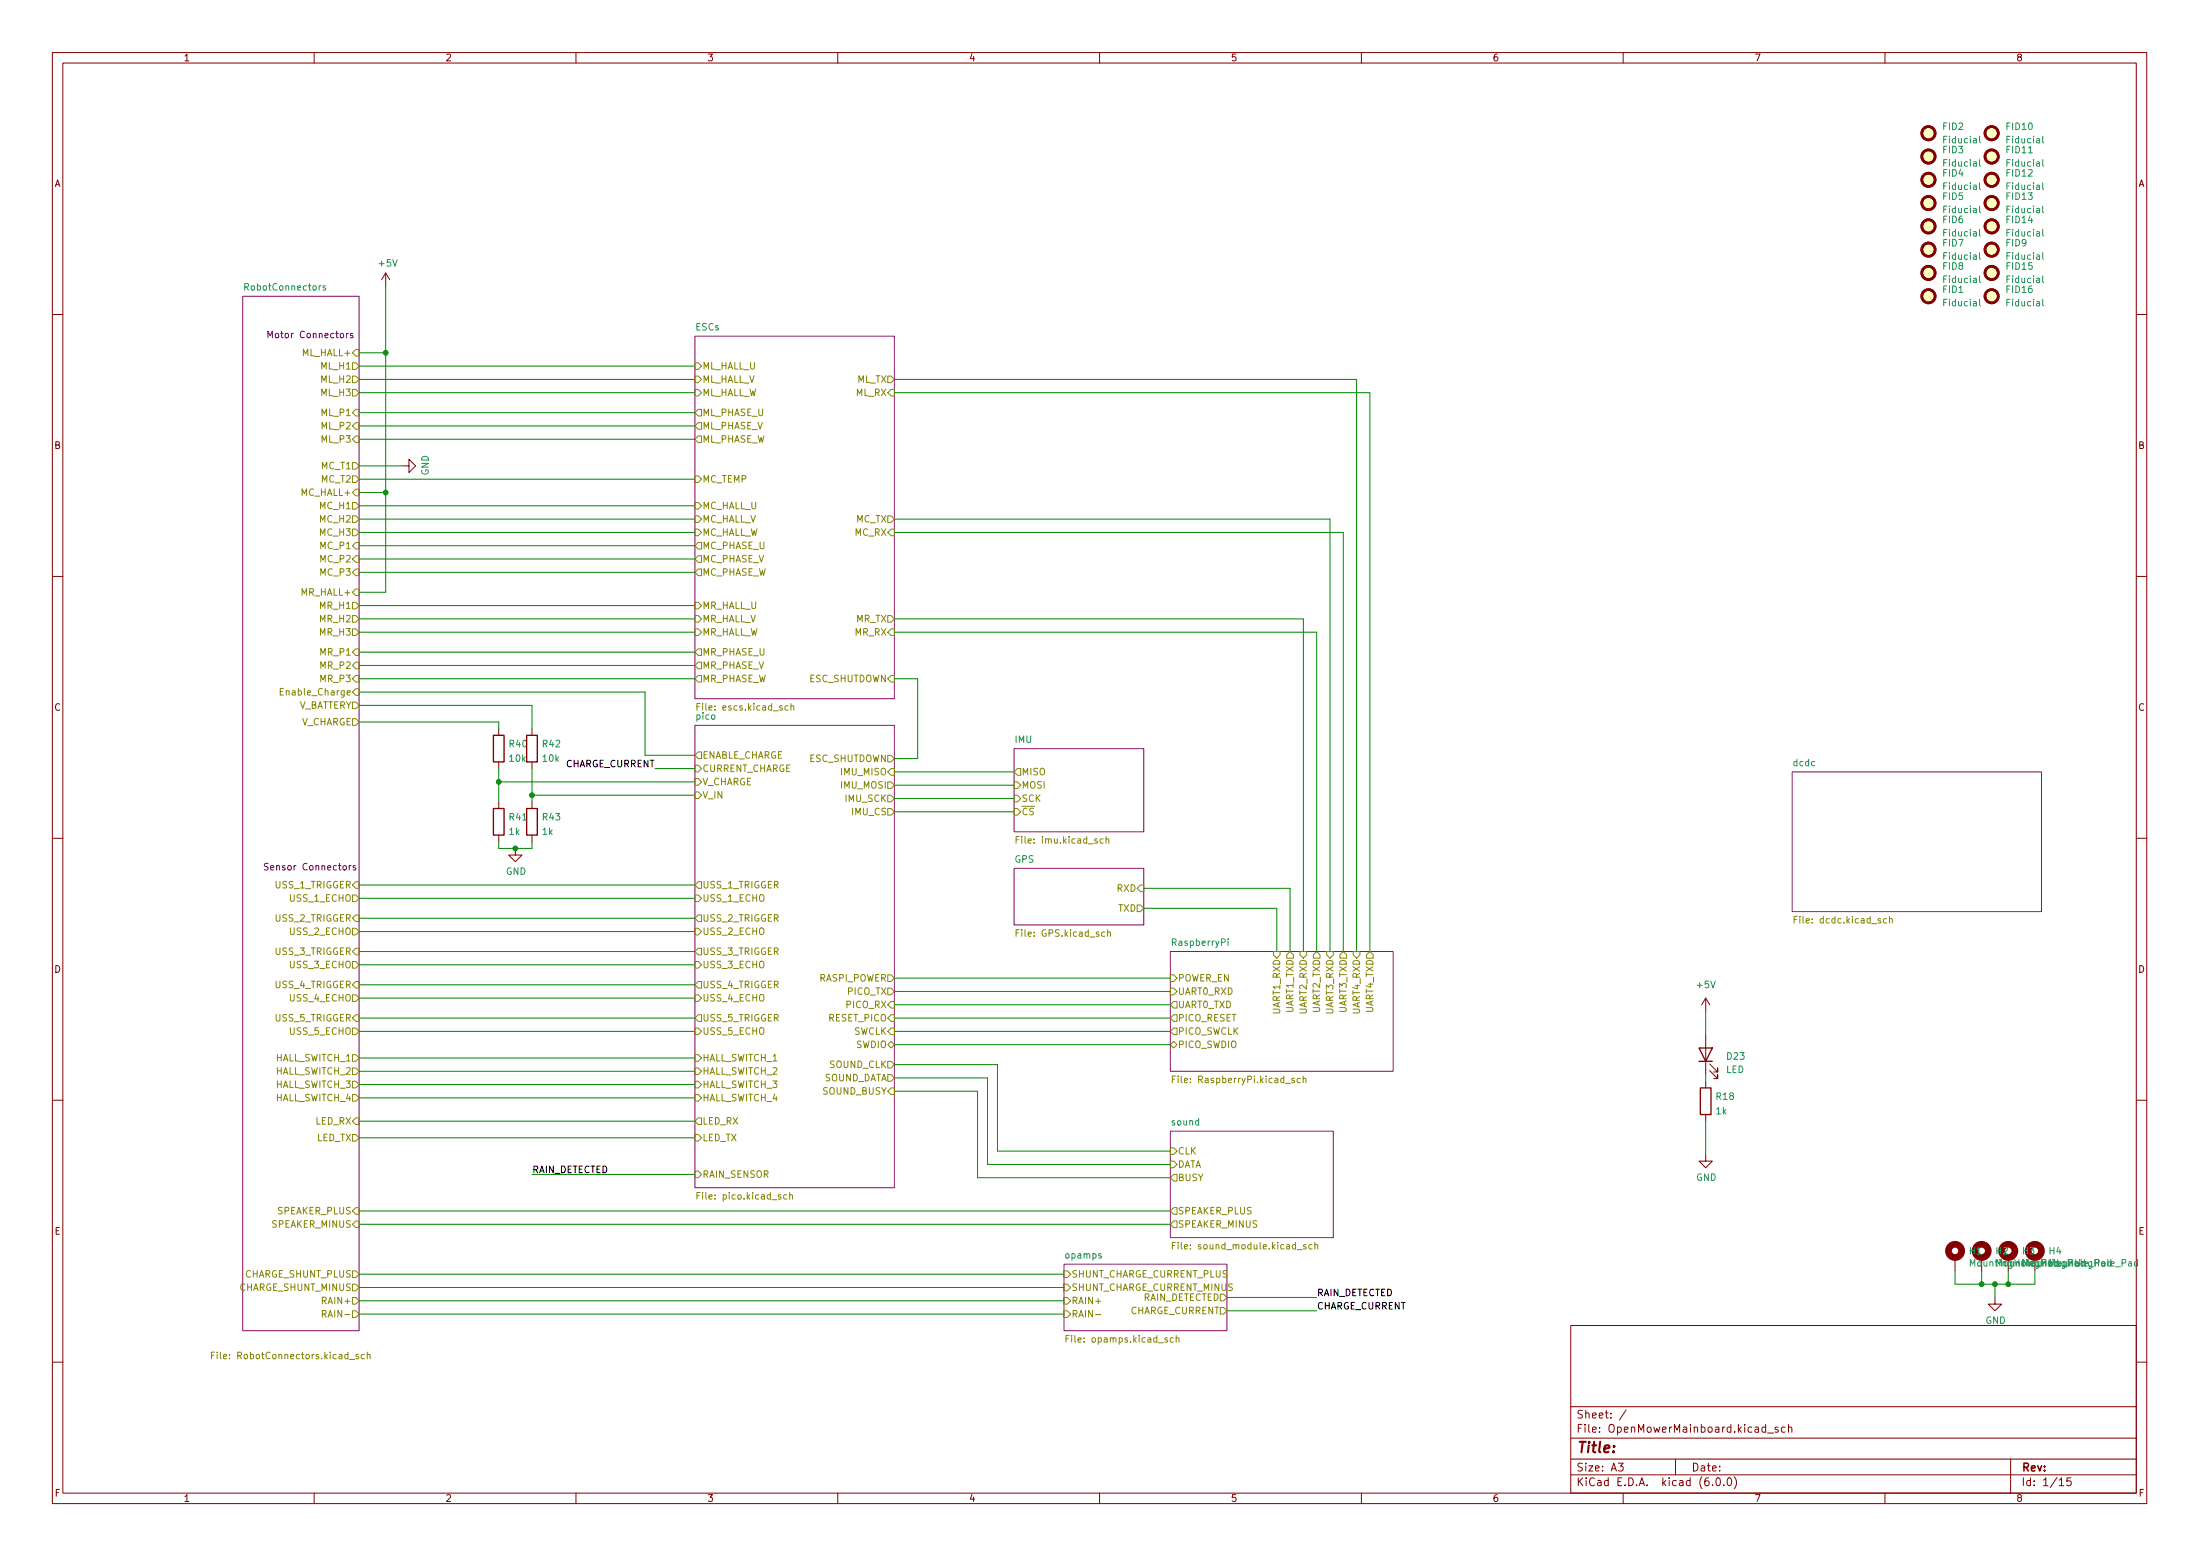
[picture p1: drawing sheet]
<svg xmlns="http://www.w3.org/2000/svg" width="420mm" height="297mm" viewBox="0 0 420 297" stroke-linecap="round" stroke-linejoin="round" font-family="sans-serif">
<g fill="none" stroke="#840000" stroke-width=".19">
<path d="M10 10h400v277h-400zM12 12h396v273h-396zM60 10v2M110 10v2M160 10v2M210 10v2M260 10v2M310 10v2M360 10v2M73.7 52.1l-.8 1.3M73.7 52.1v2.5M73.7 52.1l.7 1.3"/>
<path d="M10 60h2M408 60h2M76.8 88.9h1.3v-1.2l1.3 1.2-1.3 1.3v-1.3M10 110h2M408 110h2M95.2 139.1v1.3M101.6 139.1v1.3M95.2 145.5v1.2M95.2 153.1v1.2M95.2 159.4v1.3M101.6 145.5v1.2M101.6 153.1v1.2"/>
<path d="M101.6 159.4v1.3M10 160h2M98.4 162v1.2h1.3l-1.3 1.3-1.2-1.3h1.2M408 160h2M325.8 190.5v2.6M325.8 197.5v7.6M325.8 190.5l-.8 1.3M325.8 190.5l.7 1.3M10 210h2M325.8 206.4v1.3M325.8 212.8v1.2M326.5 204.4l1.5 1.5v-.8v.8h-.7"/>
<path d="M326.5 203.1l1.5 1.5v-.7v.7h-.7M408 210h2M325.8 220.4v1.3h1.2l-1.2 1.2-1.3-1.2h1.3M300 253h108v32h-108zM373.4 240.1v2.5M378.5 240.1v2.5M381 247.7v1.3h1.3l-1.3 1.2-1.3-1.2h1.3M383.5 240.1v2.5M388.6 240.1v2.5M10 260h2M300 278.5h108M300 274.5h108"/>
<path d="M300 268.5h108M309.1 279.3h.9l-.5 .6 .4 .1v.7l-.2 .1-.6-.1M310.6 269.1l-1.3 2M320 278.5v3M337.6 273.6h1.1M339.6 272.5l-.4-.1-.2 .2 .1 .2 .5 .2v.3h-.6M340.9 272.5l-.4-.1-.3 .3 .1 .6h.6M341.6 272.6l.2-.2 .3 .1 .1 .9M341.6 271.9v1.5M384 278.5v6.5M408 260h2M60 285v2"/>
<path d="M110 285v2M160 285v2M210 285v2M260 285v2M300 281.5h108M310 285v2M327.1 283.5v.1M327.9 282.2l.2-.1a.8 .8 0 0 1 .5 .8 .8 .8 0 0 1-.5 .7 1 1 0 0 1-.2-1.4zM329.2 283.5v.1M330.1 282.2l.1-.1a.8 .8 0 0 1 .5 .8 .8 .8 0 0 1-.5 .7 1 1 0 0 1-.1-1.4zM331.2 281.9a1.72 1.72 0 0 1 0 2.3M360 285v2"/>
<path d="M393.3 282.5l.4-.4v1.5M393.3 283.6h.8M395.5 282.1h-.7l-.1 .7 .2-.1 .5 .1 .2 .2-.1 .5-.2 .1-.6-.1"/>
</g>
<g fill="#fff" stroke="#fff" stroke-width=".19">
<path d="M193.7 165.8h24.7v10.8h-24.7z"/>
<path d="M223.5 181.6h42.6v22.9h-42.6z"/>
<path d="M203.2 241.3h31.1v12.7h-31.1z"/>
<path d="M132.7 138.5h38.1v88.2h-38.1z"/>
<path d="M193.7 142.9h24.7v15.9h-24.7z"/>
<path d="M132.7 64.2h38.1v69.2h-38.1z"/>
<path d="M223.5 215.9h31.1v20.4h-31.1z"/>
<path d="M46.4 56.6h22.2v197.4h-22.2z"/>
<path d="M342.3 147.4h47.6v26.6h-47.6z"/>
</g>
<path d="M46.4 56.6h22.2v197.4h-22.2zM132.7 64.2h38.1v69.2h-38.1zM132.7 138.5h38.1v88.2h-38.1zM193.7 142.9h24.7v15.9h-24.7zM342.3 147.4h47.6v26.6h-47.6zM193.7 165.8h24.7v10.8h-24.7zM223.5 181.6h42.6v22.9h-42.6zM223.5 215.9h31.1v20.4h-31.1zM203.2 241.3h31.1v12.7h-31.1z" fill="none" stroke="#840084" stroke-width=".19"/>
<g fill="none" stroke="#848400" stroke-width=".19">
<path d="M67.3 69.3h.6l.7 .6-.7 .6h-.6zM67.3 71.8h.6l.7 .6-.7 .7h-.6zM67.3 74.3h.6l.7 .7-.7 .6h-.6zM67.9 78.1h.7v1.3h-.7l-.6-.6zM67.9 66.7h.7v1.3h-.7l-.6-.7zM132.7 71.8h.6l.7 .6-.7 .7h-.6zM132.7 74.3h.6l.7 .7-.7 .6h-.6zM132.7 69.3h.6l.7 .6-.7 .6h-.6zM133.3 78.1h.7v1.3h-.7l-.6-.6zM169.5 71.8h.7l.6 .6-.6 .7h-.7zM170.2 74.3h.6v1.3h-.6l-.7-.6zM67.3 81.3l.6-.6h.7v1.3h-.7z"/>
<path d="M67.3 88.3h.6l.7 .6-.7 .7h-.6zM67.3 90.8h.6l.7 .7-.7 .6h-.6zM67.3 95.9h.6l.7 .7-.7 .6h-.6zM67.3 98.5h.6l.7 .6-.7 .6h-.6zM67.3 94l.6-.6h.7v1.3h-.7zM67.9 83.2h.7v1.3h-.7l-.6-.6zM132.7 95.9h.6l.7 .7-.7 .6h-.6zM132.7 98.5h.6l.7 .6-.7 .6h-.6zM132.7 90.8h.6l.7 .7-.7 .6h-.6zM133.3 80.7h.7v1.3h-.7l-.6-.7zM133.3 83.2h.7v1.3h-.7l-.6-.6zM169.5 98.5h.7l.6 .6-.6 .6h-.7z"/>
<path d="M67.3 106.7l.6-.6h.7v1.3h-.7zM67.3 115h.6l.7 .6-.7 .6h-.6zM67.3 117.5h.6l.7 .6-.7 .7h-.6zM67.3 101h.6l.7 .6-.7 .7h-.6zM67.9 108.6h.7v1.3h-.7l-.6-.6zM67.9 103.5h.7v1.3h-.7l-.6-.6zM67.9 112.4h.7v1.3h-.7l-.6-.6zM132.7 101h.6l.7 .6-.7 .7h-.6zM132.7 117.5h.6l.7 .6-.7 .7h-.6zM132.7 115h.6l.7 .6-.7 .6h-.6zM133.3 106.1h.7v1.3h-.7l-.6-.7zM133.3 108.6h.7v1.3h-.7l-.6-.6z"/>
<path d="M133.3 103.5h.7v1.3h-.7l-.6-.6zM169.5 117.5h.7l.6 .6-.6 .7h-.7zM169.5 101.6l.7-.6h.6v1.3h-.6zM53.5 132h.4M54.1 131.4h-.6v1.3h.6M67.3 129.6l.6-.7h.7v1.3h-.7zM67.3 120.1h.6l.7 .6-.7 .6h-.6zM67.3 137.2h.6l.7 .6-.7 .7h-.6zM67.3 134h.6l.7 .7-.7 .6h-.6zM67.9 126.4h.7v1.3h-.7l-.6-.7zM67.9 123.9h.7v1.2h-.7l-.6-.6zM67.9 131.5h.7v1.3h-.7l-.6-.7z"/>
<path d="M132.7 120.1h.6l.7 .6-.7 .6h-.6zM133.1 134.9h.4M133.3 126.4h.7v1.3h-.7l-.6-.7zM133.3 123.9h.7v1.2h-.7l-.6-.6zM133.3 128.9h.7v1.3h-.7l-.6-.6zM133.7 134.3h-.6v1.3M150.5 134.8l-.3-.1-.3 .3 .1 .5h.5M151.1 134.8l.1-.1 .3 .1 .1 .8M151.1 134.3v1.3M169.5 129.6l.7-.7h.6v1.3h-.6zM170.2 120.1h.6v1.2h-.6l-.7-.6zM132.7 146.1h.6l.7 .6-.7 .7h-.6z"/>
<path d="M132.7 148.6h.6l.7 .7-.7 .6h-.6zM132.7 151.2h.6l.7 .6-.7 .6h-.6zM133.3 143.5h.7v1.3h-.7l-.6-.6zM169.5 151.8h.7l.6 .6-.6 .7h-.7zM169.5 154.3h.7l.6 .7-.6 .6h-.7zM169.5 149.3h.7l.6 .6-.6 .6h-.7zM169.5 144.2h.7l.6 .6-.6 .7h-.7zM170.2 146.7h.6v1.3h-.6l-.7-.6zM193.7 151.8h.6l.6 .6-.6 .7h-.6zM193.7 149.3h.6l.6 .6-.6 .6h-.6zM193.7 154.3h.6l.6 .7-.6 .6h-.6zM194.3 146.7h.6v1.3h-.6l-.6-.6z"/>
<path d="M194.7 159.7h-.6v1.3M211.2 159.7v1.3M67.3 168.9l.6-.6h.7v1.3h-.7zM67.3 175.3l.6-.6h.7v1.2h-.7zM67.3 177.2h.6l.7 .6-.7 .7h-.6zM67.3 170.9h.6l.7 .6-.7 .6h-.6zM132.7 170.9h.6l.7 .6-.7 .6h-.6zM132.7 177.2h.6l.7 .6-.7 .7h-.6zM133.3 168.3h.7v1.3h-.7l-.6-.7zM133.3 174.7h.7v1.2h-.7l-.6-.6zM194.1 178.1h.4M194.1 160.3h.4"/>
<path d="M194.7 177.5h-.6v1.2M210.7 160.2l-.4-.1-.2 .3 .1 .5h.5M211.2 160.2l.2-.1 .3 .1 .1 .8M211.5 178l.2-.1 .3 .1 .1 .7M211.5 177.5v1.2M217.2 172.8h.6l.6 .6-.6 .6h-.6zM217.8 168.9h.6v1.3h-.6l-.6-.6zM342.6 175.5h.5M343.3 174.9h-.7v1.3M360.3 175.4h-.4l-.2 .2 .1 .5h.5M360.9 175.5l.1-.1h.3l.1 .8M360.9 174.9v1.3"/>
<path d="M67.3 181.6l.6-.6h.7v1.3h-.7zM67.3 188l.6-.6h.7v1.2h-.7zM67.3 183.6h.6l.7 .6-.7 .6h-.6zM67.3 189.9h.6l.7 .6-.7 .7h-.6zM67.3 196.3h.6l.7 .6-.7 .6h-.6zM67.9 193.7h.7v1.3h-.7l-.6-.7zM132.7 189.9h.6l.7 .6-.7 .7h-.6zM132.7 183.6h.6l.7 .6-.7 .6h-.6zM132.7 196.3h.6l.7 .6-.7 .6h-.6zM133.3 181h.7v1.3h-.7l-.6-.7zM133.3 187.4h.7v1.2h-.7l-.6-.6zM133.3 193.7h.7v1.3h-.7l-.6-.7z"/>
<path d="M169.5 196.9l.7-.6h.6v1.2h-.6zM169.5 199.4l.7-.6 .6 .6-.6 .7zM169.5 188.6h.7l.6 .7-.6 .6h-.7zM169.5 186.1h.7l.6 .6-.6 .7h-.7zM170.2 193.7h.6v1.3h-.6l-.7-.7zM170.2 191.2h.6v1.2h-.6l-.7-.6zM223.5 186.1h.7l.6 .6-.6 .7h-.7zM223.5 199.4l.7-.6 .6 .6-.6 .7zM223.5 188.6h.7l.6 .7-.6 .6h-.7zM224.2 193.7h.6v1.3h-.6l-.7-.7zM224.2 196.3h.6v1.2h-.6l-.7-.6zM224.2 191.2h.6v1.2h-.6l-.7-.6z"/>
<path d="M243.2 181.6h1.3v.7l-.7 .6-.6-.6zM246.4 181.6l.6 .7v.6h-1.3v-.6zM248.3 181.6h1.3v.7l-.7 .6-.6-.6zM251.5 181.6l.6 .7v.6h-1.3v-.6zM253.4 181.6h1.2v.7l-.6 .6-.6-.6zM256.5 181.6l.7 .7v.6h-1.3v-.6zM258.4 181.6h1.3v.7l-.6 .6-.7-.6zM261.6 181.6l.7 .7v.6h-1.3v-.6zM67.3 201.3h.6l.7 .7-.7 .6h-.6zM67.3 206.4h.6l.7 .6-.7 .7h-.6zM67.3 203.9h.6l.7 .6-.7 .6h-.6zM67.3 209h.6l.7 .6-.7 .6h-.6z"/>
<path d="M67.3 216.6h.6l.7 .6-.7 .6h-.6zM67.3 214l.6-.6h.7v1.3h-.7zM132.7 216.6h.6l.7 .6-.7 .6h-.6zM132.7 209h.6l.7 .6-.7 .6h-.6zM132.7 203.9h.6l.7 .6-.7 .6h-.6zM132.7 206.4h.6l.7 .6-.7 .7h-.6zM132.7 201.3h.6l.7 .7-.7 .6h-.6zM133.3 213.4h.7v1.3h-.7l-.6-.7zM169.5 202.6h.7l.6 .6-.6 .7h-.7zM169.5 205.1h.7l.6 .7-.6 .6h-.7zM169.5 208.3l.7-.6h.6v1.3h-.6zM223.5 219.1h.7l.6 .6-.6 .7h-.7z"/>
<path d="M223.9 206h.4M224.5 205.4h-.6v1.3M248.3 205.9l-.3-.1-.3 .3 .2 .5h.4M248.9 206l.2-.2 .3 .1v.8M248.9 205.4v1.3M67.3 233.7l.6-.6h.7v1.3h-.7zM67.9 230.5h.7v1.3h-.7l-.6-.6zM132.7 223.6h.6l.7 .6-.7 .6h-.6zM133.1 228.2h.4M133.7 227.6h-.6v1.3M150.3 228.1h-.4l-.2 .2 .1 .6h.5M150.8 228.2l.2-.1h.3l.1 .8"/>
<path d="M150.8 227.6v1.3M223.5 221.7h.7l.6 .6-.6 .6h-.7zM223.9 237.8h.4M224.2 224.2h.6v1.3h-.6l-.7-.7zM224.2 230.5h.6v1.3h-.6l-.7-.6zM224.2 233.1h.6v1.3h-.6l-.7-.7zM224.5 237.2h-.6v1.2M249.4 237.7l-.3-.1-.2 .2 .1 .2 .4 .1v.3h-.5M250.6 237.7l-.4-.1-.2 .2 .1 .6h.5M251.1 237.7l.2-.1 .3 .1 .1 .7M251.1 237.2v1.2M40.4 258.7h.4"/>
<path d="M41 258.1h-.6v1.3M61.6 250.8h.6l.1-.2-.1-.3-.6-.1v1.2M67.3 247.7h.6l.7 .6-.7 .7h-.6zM67.3 250.2h.6l.7 .7-.7 .6h-.6zM67.3 242.6h.6l.7 .6-.7 .7h-.6zM67.3 245.1h.6l.7 .7-.7 .6h-.6zM68.4 258.6l-.3-.1-.1 .2v.2l.4 .1v.3h-.4M69.6 258.6l-.4-.1-.2 .3 .1 .5h.5M70.1 258.7l.2-.2 .3 .1 .1 .8M70.1 258.1v1.3M203.2 250.2h.6l.7 .7-.7 .6h-.6zM203.2 247.7h.6l.7 .6-.7 .7h-.6z"/>
<path d="M203.2 242.6h.6l.7 .6-.7 .7h-.6zM203.2 245.1h.6l.7 .7-.7 .6h-.6zM203.6 255.6h.4M204.2 254.9h-.6v1.3M209.2 251h1M224.1 255.4h-.4l-.2 .2 .1 .6h.5M224.6 255.5l.2-.1h.3l.1 .8M224.6 254.9v1.3M233 247.1h.7l.6 .6-.6 .6h-.7zM233 249.6h.7l.6 .6-.6 .7h-.7z"/>
</g>
<g fill="none" stroke="#008484" stroke-width=".19">
<path d="M378.1 34.9v1.1l.1 .2M378.1 30.5v1l.1 .2M378.1 26v1.1l.1 .2M378.1 39.3v1.1l.1 .2M390.1 26v1.1l.2 .2M390.1 30.5v1l.2 .2M390.1 34.9v1.1l.2 .2M390.1 39.3v1.1l.2 .2M61.3 54.5l-.4 .3M62.2 54.6l-.3-.1-.2 .2v.2l.5 .1v.3h-.5M378.1 52.7v1.1l.1 .2M378.1 43.8v1.1l.1 .2"/>
<path d="M378.1 48.2v1.1l.1 .2M378.1 57.1v1.1l.1 .2M390.1 43.8v1.1l.2 .2M390.1 52.7v1.1l.2 .2M390.1 57.1v1.1l.2 .2M390.1 48.2v1.1l.2 .2M234.5 179.2v.1M234.5 179.6v.9M376.3 241.7v-1.3l.4 .9 .4-.9v1.3M377.8 241l.1-.1 .4 .1 .1 .5-.2 .1-.3 .1-.1-.1zM378.9 240.9l.1 .7 .3 .1 .1-.1M379.4 240.9v.8"/>
<path d="M380.1 241l.1-.1h.3l.1 .8M380.1 240.9v.8M381 240.9h.5M381.2 240.4v1.1l.3 .2M381.4 241.7v-1.3l.4 .9 .4-.9v1.3M381.9 240.4v.2M381.9 240.9v.8M382.5 241l.2-.1h.3l.1 .8M382.5 240.9v.8M382.8 241l.2-.1 .4 .1v.5l-.1 .1-.3 .1-.2-.1zM384 240.9v.7l.3 .1 .2-.1M384.2 240.9v1l-.2 .2h-.3"/>
<path d="M384.2 240.9h-.3l-.3 .2 .1 .5h.5M384.5 240.9v.8M384.8 241h.8M384.8 240.4v1.3M385.1 241l.2-.1h.3l.1 .8M385.1 240.9v.8M385.6 240.4v1.3M386.1 240.9h.5M386.2 241l.1-.1 .4 .1 .1 .5-.2 .1-.3 .1-.1-.1zM386.3 240.4v1.1l.3 .2M386.5 241.7v-1.3l.4 .9 .4-.9v1.3M387 240.4v.2"/>
<path d="M387 240.9v.8M387.3 240.4v1.1l.2 .2M387.6 241l.2-.1h.3l.1 .8M387.6 240.9v.8M387.9 241l.2-.1 .4 .1v.5l-.1 .1-.3 .1-.2-.1zM387.9 241.3l.6-.1v-.3h-.4l-.2 .1 .1 .6h.5M388.8 241.8h.9M389.1 240.9v.7l.3 .1 .2-.1M389.3 240.9v1l-.2 .2h-.3M389.3 240.9h-.4l-.2 .2 .1 .5h.5M389.6 240.9v.8M389.9 240.4v1.3"/>
<path d="M389.9 241h.7M390 241.1l.6-.1 .2-.1-.1-.3-.7-.2v1.3M390.2 241l.2-.1h.3l.1 .8M390.2 240.9v.8M390.6 240.4v1.3M391.2 240.9h.5M391.2 241l.2-.1 .4 .1v.5l-.1 .1-.3 .1-.2-.1zM391.3 240.9h.5v.8M391.4 240.4v1.1l.3 .2M391.8 241.2h-.4l-.2 .2 .2 .3 .4-.1M408.2 240.9h-.3l-.3 .2 .1 .5h.5M408.2 240.4v1.3"/>
</g>
<path d="M94.2 140.4h2.1v5.1h-2.1zM94.2 154.3h2.1v5.1h-2.1zM100.6 154.3h2v5.1h-2zM100.6 140.4h2v5.1h-2zM324.5 200.1h2.5l-1.2 2.5zM324.5 202.6h2.5M324.7 207.7h2.1v5.1h-2.1z" fill="none" stroke="#840000" stroke-width=".25"/>
<g fill="#ffffc2" stroke="#ffffc2" stroke-width=".19">
<circle cx="368.3" cy="52.1" r="1.27"/>
<circle cx="380.4" cy="43.2" r="1.27"/>
<circle cx="368.3" cy="34.3" r="1.27"/>
<circle cx="368.3" cy="29.9" r="1.27"/>
<circle cx="380.4" cy="25.4" r="1.27"/>
<circle cx="380.4" cy="29.9" r="1.27"/>
<circle cx="368.3" cy="25.4" r="1.27"/>
<circle cx="368.3" cy="38.8" r="1.27"/>
<circle cx="380.4" cy="34.3" r="1.27"/>
<circle cx="380.4" cy="38.8" r="1.27"/>
<circle cx="380.4" cy="52.1" r="1.27"/>
<circle cx="380.4" cy="56.6" r="1.27"/>
<circle cx="368.3" cy="43.2" r="1.27"/>
<circle cx="368.3" cy="47.7" r="1.27"/>
<circle cx="368.3" cy="56.6" r="1.27"/>
<circle cx="380.4" cy="47.7" r="1.27"/>
</g>
<g fill="none" stroke="#840000" stroke-width=".51">
<circle cx="368.3" cy="29.9" r="1.27"/>
<circle cx="368.3" cy="34.3" r="1.27"/>
<circle cx="368.3" cy="25.4" r="1.27"/>
<circle cx="368.3" cy="38.8" r="1.27"/>
<circle cx="380.4" cy="25.4" r="1.27"/>
<circle cx="380.4" cy="38.8" r="1.27"/>
<circle cx="380.4" cy="34.3" r="1.27"/>
<circle cx="380.4" cy="29.9" r="1.27"/>
<circle cx="368.3" cy="47.7" r="1.27"/>
<circle cx="368.3" cy="52.1" r="1.27"/>
<circle cx="368.3" cy="56.6" r="1.27"/>
<circle cx="368.3" cy="43.2" r="1.27"/>
<circle cx="380.4" cy="56.6" r="1.27"/>
<circle cx="380.4" cy="47.7" r="1.27"/>
<circle cx="380.4" cy="52.1" r="1.27"/>
<circle cx="380.4" cy="43.2" r="1.27"/>
</g>
<g fill="none" stroke="#840000" stroke-width="1.3">
<circle cx="373.4" cy="238.8" r="1.27"/>
<circle cx="378.5" cy="238.8" r="1.27"/>
<circle cx="383.5" cy="238.8" r="1.27"/>
<circle cx="388.6" cy="238.8" r="1.27"/>
</g>
<path d="M65.1 63.7l.3-.1 .2 .3v.3l-.2 .3-.3-.1-.1-.2zM66.2 63.6v.9M66.5 63.6l-.3 .3M67.4 63.7l-.3-.1-.2 .2 .1 .2 .4 .1v.3h-.5M65.6 165.3l.3-.1 .2 .3v.3l-.2 .3-.3-.1-.1-.2zM66.7 165.2v.9M67.1 165.2l-.4 .3M67.9 165.3l-.3-.1-.2 .2 .1 .2 .4 .1v.3h-.5" fill="none" stroke="#0000c2" stroke-width=".19"/>
<g fill="none" stroke="#008400" stroke-width=".19">
<path d="M73.7 54.6v58.5h-5.1M68.6 78.8h64.1M68.6 75h64.1M68.6 67.3h5.1M68.6 72.4h64.1M68.6 69.9h64.1M170.8 75h90.8v106.6M170.8 72.4h88.3v109.2M68.6 81.3h64.1M68.6 91.5h64.1M68.6 96.6h64.1M68.6 94h5.1"/>
<path d="M68.6 88.9h8.2M68.6 83.9h64.1M68.6 99.1h64.1M170.8 99.1h83.2v82.5M68.6 118.1h64.1M68.6 101.6h64.1M68.6 104.2h64.1M68.6 115.6h64.1M68.6 106.7h64.1M68.6 109.3h64.1M170.8 101.6h85.7v80M170.8 118.1h78.1v63.5"/>
<path d="M68.6 137.8h26.6v1.3M68.6 120.7h64.1M68.6 134.7h33v4.4M68.6 129.6h64.1M68.6 124.5h64.1M68.6 127h64.1M68.6 132.1h54.6v12.1h9.5M170.8 120.7h80.7v60.9M170.8 129.6h4.5v15.2h-4.5M95.2 146.7v6.4M95.2 149.3h37.5M101.6 146.7v6.4"/>
<path d="M101.6 151.8h31.1M125.1 146.7h7.6M170.8 152.4h22.9M170.8 155h22.9M170.8 149.9h22.9M170.8 147.4h22.9M68.6 177.8h64.1M68.6 175.3h64.1M68.6 171.5h64.1M68.6 168.9h64.1M95.2 160.7v1.3h6.4v-1.3M218.4 173.4h25.4v8.2"/>
<path d="M218.4 169.6h28v12M68.6 184.2h64.1M68.6 181.6h64.1M68.6 194.3h64.1M68.6 196.9h64.1M68.6 190.5h64.1M68.6 188h64.1M170.8 189.3h52.7M170.8 186.7h52.7M170.8 199.4h52.7M170.8 194.3h52.7M170.8 196.9h52.7"/>
<path d="M170.8 191.8h52.7M325.8 193.1v4.4M68.6 204.5h64.1M68.6 207h64.1M68.6 202h64.1M68.6 214h64.1M68.6 217.2h64.1M68.6 209.6h64.1M170.8 205.8h17.8v16.5h34.9M170.8 208.3h15.9v16.5h36.8M170.8 203.2h19.7v16.5h33M325.8 205.1v1.3"/>
<path d="M325.8 214v6.4M68.6 233.7h154.9M68.6 231.2h154.9M101.6 224.2h31.1M68.6 250.9h134.6M68.6 245.8h134.6M68.6 248.3h134.6M68.6 243.2h134.6M234.3 250.2h17.2M234.3 247.7h17.2M373.4 242.6v2.5h15.2v-2.5M378.5 242.6v2.5"/>
<path d="M381 245.1v2.6M383.5 242.6v2.5"/>
</g>
<g fill="#008400" stroke="#008400" stroke-width=".19">
<circle cx="98.4" cy="162" r=".46"/>
<circle cx="101.6" cy="151.8" r=".46"/>
<circle cx="95.2" cy="149.3" r=".46"/>
<circle cx="73.7" cy="94" r=".46"/>
<circle cx="73.7" cy="67.3" r=".46"/>
<circle cx="378.5" cy="245.1" r=".46"/>
<circle cx="381" cy="245.1" r=".46"/>
<circle cx="383.5" cy="245.1" r=".46"/>
</g>
<text font-size="2.8" fill="#840000" x="301" y="277.3">Title:</text>
<g font-size="2.1" fill="#840000">
<text x="301" y="273.5">File: OpenMowerMainboard.kicad_sch</text>
<text x="301" y="270.8">Sheet: /</text>
<text x="301" y="280.9">Size: A3</text>
<text x="323" y="280.9">Date:</text>
<text x="386" y="280.9">Rev:</text>
<text x="301" y="283.7">KiCad E.D.A. kicad (6.0.0)</text>
<text x="386" y="283.7">Id: 1/15</text>
</g>
<g font-size="1.8" fill="#840000">
<text x="35" y="11.7">1</text>
<text x="85" y="11.7">2</text>
<text x="135" y="11.7">3</text>
<text x="185" y="11.7">4</text>
<text x="235" y="11.7">5</text>
<text x="285" y="11.7">6</text>
<text x="335" y="11.7">7</text>
<text x="385" y="11.7">8</text>
<text x="10.3" y="35.7">A</text>
<text x="408.3" y="35.7">A</text>
<text x="10.3" y="85.7">B</text>
<text x="408.3" y="85.7">B</text>
<text x="10.3" y="135.7">C</text>
<text x="408.3" y="135.7">C</text>
<text x="10.3" y="185.7">D</text>
<text x="408.3" y="185.7">D</text>
<text x="10.4" y="235.7">E</text>
<text x="408.4" y="235.7">E</text>
<text x="10.4" y="285.7">F</text>
<text x="35" y="286.7">1</text>
<text x="85" y="286.7">2</text>
<text x="135" y="286.7">3</text>
<text x="185" y="286.7">4</text>
<text x="235" y="286.7">5</text>
<text x="285" y="286.7">6</text>
<text x="335" y="286.7">7</text>
<text x="385" y="286.7">8</text>
<text x="408.4" y="285.7">F</text>
</g>
<g font-size="1.8" fill="#008484">
<text x="371.1" y="29.2">FID3</text>
<text x="371.1" y="24.8">FID2</text>
<text x="371.3" y="27.3">Fiducial</text>
<text x="383.3" y="24.8">FID10</text>
<text x="383.3" y="29.2">FID11</text>
<text x="383.4" y="27.3">Fiducial</text>
<text x="371.1" y="33.7">FID4</text>
<text x="371.3" y="31.8">Fiducial</text>
<text x="383.3" y="33.7">FID12</text>
<text x="383.4" y="31.8">Fiducial</text>
<text x="371.1" y="38.1">FID5</text>
<text x="371.3" y="36.2">Fiducial</text>
<text x="371.3" y="40.7">Fiducial</text>
<text x="383.3" y="38.1">FID13</text>
<text x="383.4" y="36.2">Fiducial</text>
<text x="383.4" y="40.7">Fiducial</text>
<text x="371.1" y="42.6">FID6</text>
<text x="371.1" y="47">FID7</text>
<text x="371.3" y="45.1">Fiducial</text>
<text x="383.2" y="47">FID9</text>
<text x="383.3" y="42.6">FID14</text>
<text x="383.4" y="45.1">Fiducial</text>
<text x="72.4" y="50.9">+5V</text>
<text x="371.1" y="51.5">FID8</text>
<text x="371.3" y="49.6">Fiducial</text>
<text x="383.3" y="51.5">FID15</text>
<text x="383.4" y="49.6">Fiducial</text>
<text x="47" y="55.5">RobotConnectors</text>
<text x="371.1" y="55.9">FID1</text>
<text x="371.3" y="54">Fiducial</text>
<text x="371.3" y="58.5">Fiducial</text>
<text x="383.3" y="55.9">FID16</text>
<text x="383.4" y="54">Fiducial</text>
<text x="383.4" y="58.5">Fiducial</text>
<text x="132.8" y="63.1">ESCs</text>
<text x="81.9" y="90.8" transform="rotate(-90 81.9 90.8)">GND</text>
<text x="133" y="137.4">pico</text>
<text x="97.3" y="142.6">R40</text>
<text x="103.7" y="142.6">R42</text>
<text x="193.8" y="141.8">IMU</text>
<text x="97.4" y="145.4">10k</text>
<text x="103.7" y="145.4">10k</text>
<text x="342.5" y="146.3">dcdc</text>
<text x="97.2" y="159.4">1k</text>
<text x="97.3" y="156.6">R41</text>
<text x="103.6" y="159.4">1k</text>
<text x="103.7" y="156.6">R43</text>
<text x="96.6" y="167">GND</text>
<text x="193.8" y="164.7">GPS</text>
<text x="224" y="180.5">RaspberryPi</text>
<text x="324.2" y="188.6">+5V</text>
<text x="329.9" y="202.3">D23</text>
<text x="327.8" y="209.9">R18</text>
<text x="329.6" y="204.8">LED</text>
<text x="223.8" y="214.8">sound</text>
<text x="327.7" y="212.7">1k</text>
<text x="323.9" y="225.4">GND</text>
<text x="376.1" y="239.5">H1</text>
<text x="381.2" y="239.5">H2</text>
<text x="386.3" y="239.5">H3</text>
<text x="391.4" y="239.5">H4</text>
<text x="203.5" y="240.2">opamps</text>
<text x="391.9" y="241.8">MountingHole_Pad</text>
<text x="379.2" y="252.7">GND</text>
</g>
<g font-size="1.8" fill="#0000c2">
<text x="50.8" y="64.5">Motor Connectors</text>
<text x="50.2" y="166.1">Sensor Connectors</text>
</g>
<g font-size="1.8" fill="#848400">
<text x="57.9" y="68">ML_HALL+</text>
<text x="61.4" y="70.5">ML_H1</text>
<text x="134.1" y="70.5">ML_HALL_U</text>
<text x="61.4" y="73.1">ML_H2</text>
<text x="61.4" y="75.6">ML_H3</text>
<text x="134.1" y="73.1">ML_HALL_V</text>
<text x="134.1" y="75.6">ML_HALL_W</text>
<text x="163.4" y="75.6">ML_RX</text>
<text x="163.6" y="73.1">ML_TX</text>
<text x="61.5" y="82">ML_P2</text>
<text x="61.5" y="79.4">ML_P1</text>
<text x="134.1" y="82">ML_PHASE_V</text>
<text x="134.1" y="79.4">ML_PHASE_U</text>
<text x="61.4" y="89.6">MC_T1</text>
<text x="61.5" y="84.5">ML_P3</text>
<text x="134.1" y="84.5">ML_PHASE_W</text>
<text x="57.7" y="94.7">MC_HALL+</text>
<text x="61.4" y="92.1">MC_T2</text>
<text x="134.1" y="92.1">MC_TEMP</text>
<text x="61.2" y="97.2">MC_H1</text>
<text x="61.2" y="99.7">MC_H2</text>
<text x="134.1" y="97.2">MC_HALL_U</text>
<text x="134.1" y="99.7">MC_HALL_V</text>
<text x="163.4" y="99.7">MC_TX</text>
<text x="61.2" y="102.3">MC_H3</text>
<text x="61.3" y="107.4">MC_P2</text>
<text x="61.3" y="104.8">MC_P1</text>
<text x="134.1" y="107.4">MC_PHASE_V</text>
<text x="134.1" y="102.3">MC_HALL_W</text>
<text x="134.1" y="104.8">MC_PHASE_U</text>
<text x="163.3" y="102.3">MC_RX</text>
<text x="57.7" y="113.7">MR_HALL+</text>
<text x="61.3" y="109.9">MC_P3</text>
<text x="134.1" y="109.9">MC_PHASE_W</text>
<text x="61.2" y="116.2">MR_H1</text>
<text x="61.2" y="118.8">MR_H2</text>
<text x="134.1" y="118.8">MR_HALL_V</text>
<text x="134.1" y="116.2">MR_HALL_U</text>
<text x="163.4" y="118.8">MR_TX</text>
<text x="61.2" y="121.3">MR_H3</text>
<text x="61.3" y="125.1">MR_P1</text>
<text x="134.1" y="125.1">MR_PHASE_U</text>
<text x="134.1" y="121.3">MR_HALL_W</text>
<text x="163.3" y="121.3">MR_RX</text>
<text x="61.3" y="130.2">MR_P3</text>
<text x="61.3" y="127.7">MR_P2</text>
<text x="134.1" y="127.7">MR_PHASE_V</text>
<text x="134.1" y="130.2">MR_PHASE_W</text>
<text x="154.4" y="130.2">ESC_SHUTDOWN</text>
<text x="54.3" y="132.8">Enable_Charge</text>
<text x="56.7" y="135.3">V_BATTERY</text>
<text x="133.8" y="135.6">File: escs.kicad_sch</text>
<text x="57.4" y="138.5">V_CHARGE</text>
<text x="134.1" y="147.4">CURRENT_CHARGE</text>
<text x="134.1" y="149.9">V_CHARGE</text>
<text x="134.1" y="144.8">ENABLE_CHARGE</text>
<text x="154.4" y="145.5">ESC_SHUTDOWN</text>
<text x="160.7" y="148">IMU_MISO</text>
<text x="195" y="148">MISO</text>
<text x="134.1" y="152.4">V_IN</text>
<text x="160.7" y="150.5">IMU_MOSI</text>
<text x="161.5" y="153.1">IMU_SCK</text>
<text x="162.8" y="155.6">IMU_CS</text>
<text x="195" y="153.1">SCK</text>
<text x="195" y="150.5">MOSI</text>
<text x="195" y="155.6">~{CS}</text>
<text x="194.8" y="161">File: imu.kicad_sch</text>
<text x="52.6" y="169.6">USS_1_TRIGGER</text>
<text x="55.5" y="172.1">USS_1_ECHO</text>
<text x="134.1" y="169.6">USS_1_TRIGGER</text>
<text x="134.1" y="172.1">USS_1_ECHO</text>
<text x="213.3" y="170.2">RXD</text>
<text x="52.6" y="175.9">USS_2_TRIGGER</text>
<text x="55.5" y="178.5">USS_2_ECHO</text>
<text x="134.1" y="175.9">USS_2_TRIGGER</text>
<text x="134.1" y="178.5">USS_2_ECHO</text>
<text x="194.6" y="178.8">File: GPS.kicad_sch</text>
<text x="213.5" y="174">TXD</text>
<text x="343.4" y="176.3">File: dcdc.kicad_sch</text>
<text x="52.6" y="182.3">USS_3_TRIGGER</text>
<text x="55.5" y="184.8">USS_3_ECHO</text>
<text x="134.1" y="182.3">USS_3_TRIGGER</text>
<text x="134.1" y="184.8">USS_3_ECHO</text>
<text x="52.6" y="188.6">USS_4_TRIGGER</text>
<text x="55.5" y="191.2">USS_4_ECHO</text>
<text x="134.1" y="188.6">USS_4_TRIGGER</text>
<text x="134.1" y="191.2">USS_4_ECHO</text>
<text x="156.4" y="187.4">RASPI_POWER</text>
<text x="161.9" y="189.9">PICO_TX</text>
<text x="224.9" y="187.4">POWER_EN</text>
<text x="224.9" y="189.9">UART0_RXD</text>
<text x="52.6" y="195">USS_5_TRIGGER</text>
<text x="55.5" y="197.5">USS_5_ECHO</text>
<text x="134.1" y="195">USS_5_TRIGGER</text>
<text x="134.1" y="197.5">USS_5_ECHO</text>
<text x="158.2" y="195">RESET_PICO</text>
<text x="161.7" y="192.4">PICO_RX</text>
<text x="163" y="197.5">SWCLK</text>
<text x="224.9" y="195">PICO_RESET</text>
<text x="224.9" y="197.5">PICO_SWCLK</text>
<text x="224.9" y="192.4">UART0_TXD</text>
<text x="244.5" y="193.6" transform="rotate(-90 244.5 193.6)">UART1_RXD</text>
<text x="247" y="193.4" transform="rotate(-90 247 193.4)">UART1_TXD</text>
<text x="249.6" y="193.6" transform="rotate(-90 249.6 193.6)">UART2_RXD</text>
<text x="252.1" y="193.4" transform="rotate(-90 252.1 193.4)">UART2_TXD</text>
<text x="254.6" y="193.6" transform="rotate(-90 254.6 193.6)">UART3_RXD</text>
<text x="257.2" y="193.4" transform="rotate(-90 257.2 193.4)">UART3_TXD</text>
<text x="259.7" y="193.6" transform="rotate(-90 259.7 193.6)">UART4_RXD</text>
<text x="262.3" y="193.4" transform="rotate(-90 262.3 193.4)">UART4_TXD</text>
<text x="52.6" y="202.6">HALL_SWITCH_1</text>
<text x="134.1" y="202.6">HALL_SWITCH_1</text>
<text x="158.4" y="203.9">SOUND_CLK</text>
<text x="163.4" y="200.1">SWDIO</text>
<text x="224.9" y="200.1">PICO_SWDIO</text>
<text x="52.6" y="207.7">HALL_SWITCH_3</text>
<text x="52.6" y="205.1">HALL_SWITCH_2</text>
<text x="134.1" y="205.1">HALL_SWITCH_2</text>
<text x="134.1" y="207.7">HALL_SWITCH_3</text>
<text x="157.2" y="209">SOUND_BUSY</text>
<text x="157.2" y="206.4">SOUND_DATA</text>
<text x="224.9" y="206.7">File: RaspberryPi.kicad_sch</text>
<text x="52.6" y="210.2">HALL_SWITCH_4</text>
<text x="60.2" y="214.7">LED_RX</text>
<text x="134.1" y="214.7">LED_RX</text>
<text x="134.1" y="210.2">HALL_SWITCH_4</text>
<text x="60.4" y="217.8">LED_TX</text>
<text x="134.1" y="217.8">LED_TX</text>
<text x="224.9" y="220.4">CLK</text>
<text x="134.1" y="224.8">RAIN_SENSOR</text>
<text x="224.9" y="225.5">BUSY</text>
<text x="224.9" y="222.9">DATA</text>
<text x="53" y="231.8">SPEAKER_PLUS</text>
<text x="133.8" y="229">File: pico.kicad_sch</text>
<text x="224.9" y="231.8">SPEAKER_PLUS</text>
<text x="52" y="234.4">SPEAKER_MINUS</text>
<text x="224.9" y="234.4">SPEAKER_MINUS</text>
<text x="224.9" y="238.5">File: sound_module.kicad_sch</text>
<text x="46.8" y="243.9">CHARGE_SHUNT_PLUS</text>
<text x="204.6" y="243.9">SHUNT_CHARGE_CURRENT_PLUS</text>
<text x="45.8" y="246.4">CHARGE_SHUNT_MINUS</text>
<text x="61.9" y="249">RAIN+</text>
<text x="62.3" y="251.5">RAIN-</text>
<text x="204.6" y="251.5">RAIN-</text>
<text x="204.6" y="249">RAIN+</text>
<text x="204.6" y="246.4">SHUNT_CHARGE_CURRENT_MINUS</text>
<text x="215.6" y="250.9">CHARGE_CURRENT</text>
<text x="218.1" y="248.3">RAIN_DETECTED</text>
<text x="204.4" y="256.3">File: opamps.kicad_sch</text>
<text x="41.5" y="259.5">File: RobotConnectors.kicad_sch</text>
</g>
<g font-size="1.8">
<text x="107.8" y="146.5">CHARGE_CURRENT</text>
<text x="101.6" y="223.9">RAIN_DETECTED</text>
<text x="251.5" y="247.4">RAIN_DETECTED</text>
<text x="251.5" y="250">CHARGE_CURRENT</text>
</g>
</svg>
